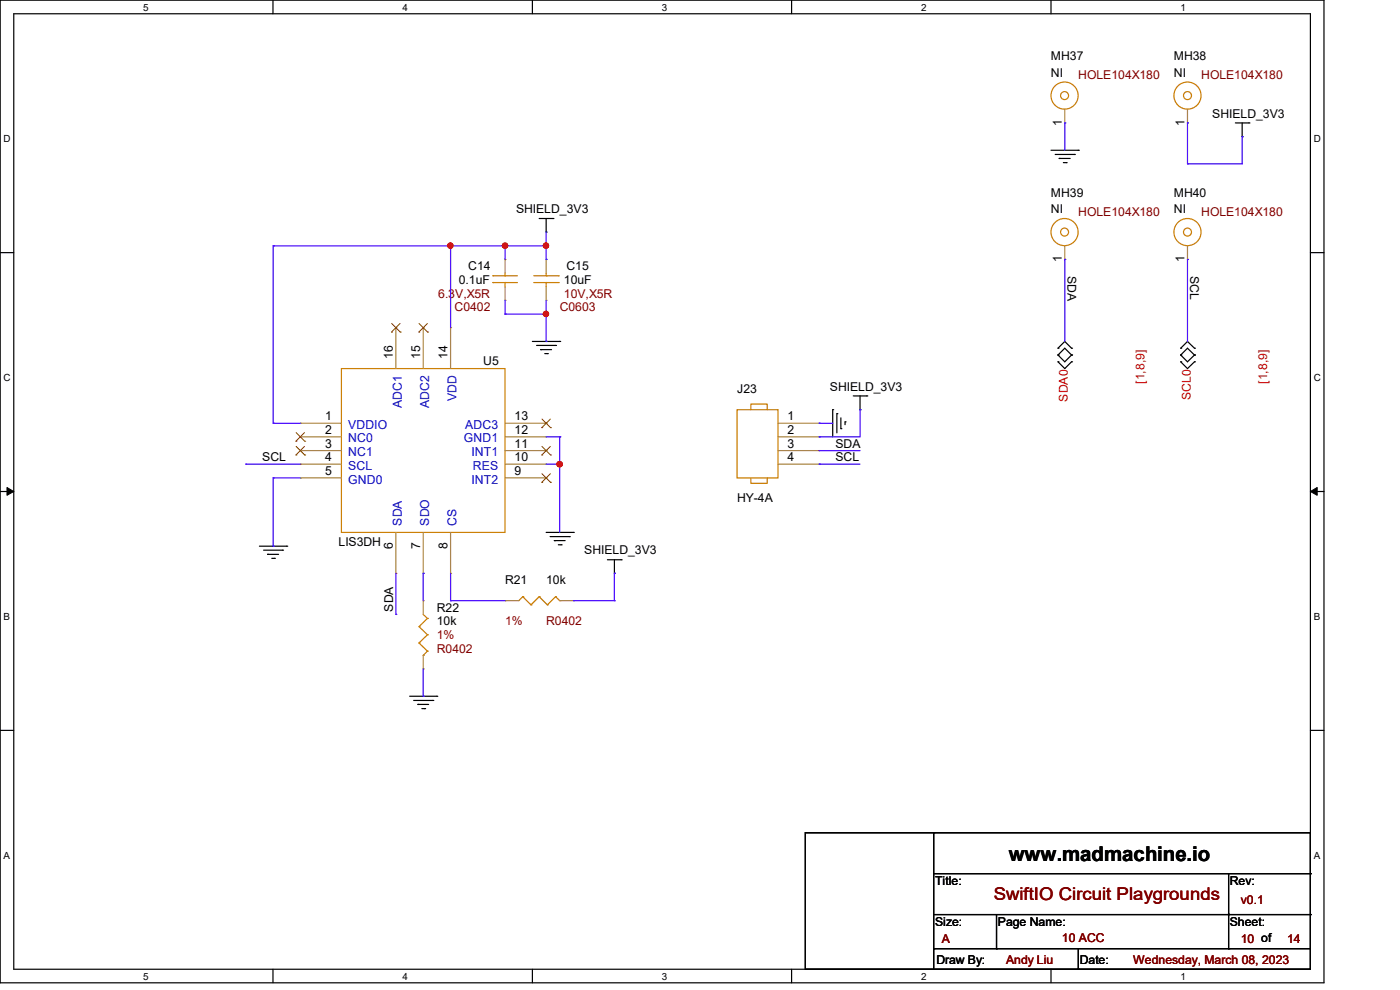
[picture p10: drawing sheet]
<svg xmlns="http://www.w3.org/2000/svg" width="297mm" height="210mm" viewBox="0 0 297 210" stroke-linecap="round" stroke-linejoin="round" font-family="sans-serif">
<path d="M0 0h280.9v208.5h-280.9zM2.9 2.9h275.1v202.7h-275.1z" fill="none" stroke="#000" stroke-width=".25"/>
<g fill="#fff">
<path d="M30.4 .3h1.1v2.4h-1.1z"/>
<path d="M30.4 205.9h1.1v2.3h-1.1z"/>
</g>
<path d="M57.9 0v2.9M57.9 205.6v2.9" fill="none" stroke="#000" stroke-width=".25"/>
<g fill="#fff">
<path d="M85.4 .3h1.1v2.4h-1.1z"/>
<path d="M85.4 205.9h1.1v2.3h-1.1z"/>
</g>
<path d="M112.9 0v2.9M112.9 205.6v2.9" fill="none" stroke="#000" stroke-width=".25"/>
<g fill="#fff">
<path d="M140.4 .3h1.2v2.4h-1.2z"/>
<path d="M140.4 205.9h1.2v2.3h-1.2z"/>
</g>
<path d="M167.9 0v2.9M167.9 205.6v2.9" fill="none" stroke="#000" stroke-width=".25"/>
<g fill="#fff">
<path d="M195.4 .3h1.2v2.4h-1.2z"/>
<path d="M195.4 205.9h1.2v2.3h-1.2z"/>
</g>
<path d="M223 0v2.9M223 205.6v2.9" fill="none" stroke="#000" stroke-width=".25"/>
<g fill="#fff">
<path d="M250.4 .3h1.2v2.4h-1.2z"/>
<path d="M250.4 205.9h1.2v2.3h-1.2z"/>
<path d="M.8 28.2h1.4v2.4h-1.4z"/>
<path d="M278.7 28.2h1.5v2.4h-1.5z"/>
<path d="M.8 78.9h1.4v2.3h-1.4z"/>
<path d="M278.7 78.9h1.5v2.3h-1.5z"/>
</g>
<path d="M0 53.6h2.9M278 53.6h2.9" fill="none" stroke="#000" stroke-width=".25"/>
<g fill="#fff">
<path d="M.8 129.6h1.3v2.3h-1.3z"/>
<path d="M278.7 129.6h1.4v2.3h-1.4z"/>
</g>
<path d="M0 104.3h2.9M278 104.3h2.9" fill="none" stroke="#000" stroke-width=".25"/>
<path d="M1.5 103.4l1.4 .9-1.4 .8zM278 104.3l1.4-.9v1.7z" fill="#000" stroke="#000" stroke-width=".21"/>
<g fill="#fff">
<path d="M.8 180.3h1.3v2.3h-1.3z"/>
<path d="M278.7 180.3h1.4v2.3h-1.4z"/>
</g>
<g fill="none" stroke="#000" stroke-width=".25">
<path d="M223 31.9h5.8M223.9 32.8h4M224.7 33.6h.1M224.7 33.6h2.3M225.6 34.5h.6M226.2 34.5h.1M227.9 32.8h.1M228.8 31.9h.1M262.1 26.1h2.9M263.5 29h.1M263.5 26.1v2.9M265 26.1h.1"/>
<path d="M114.4 46.4h2.9M115.9 49.2h.1M115.9 46.4v2.8M117.3 46.4h.1M112.9 72.4h5.8M113.8 73.3h4.1M114.7 74.2h.1M114.7 74.2h2.3M115.6 75h.5M116.1 75h.1M117.9 73.3h.1M118.7 72.4h.1"/>
<path d="M224.5 73.9h.1M224.5 75.3h.1M224.5 76.8h.1M224.5 73.9l1.4-1.5 1.4 1.5M224.5 75.3l1.4-1.4 1.4 1.4M224.5 76.8l1.4 1.4 1.4-1.4M224.5 75.3l1.4 1.5 1.4-1.5M227.3 73.9h.1M227.3 75.3h.1M227.3 76.8h.1M250.5 73.9h.1M250.5 75.3h.1"/>
<path d="M250.5 76.8h.1M250.5 73.9l1.4-1.5 1.5 1.5M250.5 75.3l1.4-1.4 1.5 1.4M250.5 76.8l1.4 1.4 1.5-1.4M250.5 75.3l1.4 1.5 1.5-1.5M253.4 73.9h.1M253.4 75.3h.1M253.4 76.8h.1M176.7 86.9h.1M176.7 86.9v5.8M177.5 87.8h.1M177.5 87.8v4"/>
<path d="M178.4 90.9h.1M178.4 88.6v2.3M179.3 89.5h.1M179.3 89.5v.6M181 84h2.9M182.5 86.9h.1M182.5 84v2.9M183.9 84h.1M55 115.9h5.8M55.9 116.7h4M56.8 117.6h.1M56.8 117.6h2.3"/>
<path d="M57.7 118.4h.5M58.2 118.4h.1M59.9 116.7h.1M60.8 115.9h.1M115.9 112.9h5.7M116.7 113.8h4.1M117.6 114.7h.1M117.6 114.7h2.3M118.4 115.6h.6M119 115.6h.1M120.8 113.8h.1M121.6 112.9h.1"/>
<path d="M128.9 118.7h2.9M130.3 118.7v2.9M131.8 118.7h.1M130.3 121.6h.1M0 154.9h2.9M86.9 147.7h5.8M87.8 148.6h4M88.6 149.4h.1M88.6 149.4h2.3M89.5 150.3h.6M90.1 150.3h.1M91.8 148.6h.1"/>
<path d="M92.7 147.7h.1M278 154.9h2.9M170.9 176.7h107.1v28.9h-107.1zM198.1 176.7h.1M198.1 176.7v28.9M198.1 194h79.9M198.1 185.3h79.9M211.4 194v7.3M260.6 194h.1M260.6 185.3v16M278 194h.1M278 185.3h.1"/>
<path d="M198.1 201.3h.1M198.1 201.3h79.9M211.4 201.3h.1M228.8 205.6h.1M228.8 201.3v4.3M260.6 201.3h.1"/>
</g>
<g fill="none" stroke="#cc8006" stroke-width=".25">
<path d="M104.6 58.5h.1M104.6 59.9h.1M104.6 58.5h5.2M104.6 59.9h5.2M107.1 59.9h.1M107.1 58.5h.1M107.1 58v.5M107.1 59.9v.9M113.2 58.5h5.2M113.2 59.9h5.2M115.9 59.9h.1M115.9 58.5h.1"/>
<path d="M115.9 58v.5M115.9 59.9v.9M118.4 58.5h.1M118.4 59.9h.1M72.4 78.2h34.7v34.7h-34.7zM156.4 86.9h8.7v14.5h-8.7zM159.3 86.9v-1.2h3.5v1.2M159.3 101.4v1.1h3.5v-1.1M88.9 132.9h.1M88.9 136.4h.1M88.9 132.9l1.8 1.8M88.9 136.4l1.8 1.7"/>
<path d="M89.8 139h.1M89.8 130.3l.9 .9M90.7 131.2h.1M90.7 134.7h.1M90.7 138.1h.1M90.7 131.2l-1.8 1.7M90.7 134.7l-1.8 1.7M90.7 138.1l-.9 .9M110.9 126.6h.1M110.9 126.6l-.8 .8M110.9 126.6l1.7 1.7M112.6 128.3h.1"/>
<path d="M114.4 126.6h.1M114.4 126.6l-1.8 1.7M114.4 126.6l1.7 1.7M116.1 128.3h.1M117.9 126.6h.1M117.9 126.6l-1.8 1.7M117.9 126.6l.8 .8M118.7 127.4h.1"/>
<circle cx="225.8" cy="20.3" r="2.88"/>
<circle cx="225.8" cy="20.3" r=".85"/>
<circle cx="251.9" cy="20.3" r="2.88"/>
<circle cx="251.9" cy="20.3" r=".85"/>
<circle cx="225.8" cy="49.2" r="2.88"/>
<circle cx="225.8" cy="49.2" r=".85"/>
<circle cx="251.9" cy="49.2" r="2.88"/>
<circle cx="251.9" cy="49.2" r=".85"/>
</g>
<g fill="none" stroke="#a84" stroke-width=".25">
<path d="M225.9 26.1h.1M225.9 23.2v2.9M251.9 26.1h.1M251.9 23.2v2.9M107.1 55h.1M107.1 55v3M115.9 55h.1M115.9 55v3M225.9 55h.1M225.9 52.2v2.8M251.9 55h.1M251.9 52.2v2.8"/>
<path d="M84 69.5h.1M84 69.5v8.7M89.8 69.5h.1M89.8 69.5v8.7M95.6 69.5h.1M95.6 69.5v8.7M107.1 63.7h.1M107.1 60.8v2.9M115.9 63.7h.1M115.9 60.8v2.9M63.7 89.8h.1M63.7 92.7h.1"/>
<path d="M63.7 95.6h.1M63.7 98.5h.1M63.7 89.8h8.7M63.7 92.7h8.7M63.7 95.6h8.7M63.7 98.5h8.7M107.1 89.8h8.8M107.1 92.7h8.8M107.1 95.6h8.8M107.1 98.5h8.8M115.9 98.5h.1M115.9 95.6h.1"/>
<path d="M115.9 92.7h.1M115.9 89.8h.1M165.1 89.8h8.7M165.1 92.7h8.7M165.1 95.6h8.7M165.1 98.5h8.7M173.8 89.8h.1M173.8 92.7h.1M173.8 95.6h.1M173.8 98.5h.1M63.7 101.4h.1M63.7 101.4h8.7"/>
<path d="M84 112.9v8.7M89.8 112.9v8.7M95.6 112.9v8.7M107.1 101.4h8.8M115.9 101.4h.1M84 121.6h.1M89.8 127.4h.1M89.8 121.6h.1M89.8 127.4v2.9M89.8 139v2.9M95.6 121.6h.1M107.1 127.4h.1"/>
<path d="M107.1 127.4h3M118.7 127.4h2.9M121.6 127.4h.1M89.8 141.9h.1"/>
</g>
<g fill="none" stroke="#804000" stroke-width=".21">
<path d="M83.1 70.4h.1M83.1 68.6l1.8 1.8M84.9 68.6l-1.8 1.8M84.9 70.4h.1M88.9 70.4h.1M88.9 68.6l1.8 1.8M90.7 68.6l-1.8 1.8M90.7 70.4h.1M62.8 93.6h.1M62.8 96.5h.1M62.8 91.8l1.8 1.8M62.8 94.7l1.8 1.8"/>
<path d="M64.6 91.8l-1.8 1.8M64.6 94.7l-1.8 1.8M64.6 93.6h.1M64.6 96.5h.1M114.9 96.5h.1M114.9 90.7h.1M115 94.7l1.8 1.8M115 88.9l1.8 1.8M116.8 94.7l-1.9 1.8M116.8 88.9l-1.9 1.8M116.8 96.5h.1M116.8 90.7h.1"/>
<path d="M114.9 102.3h.1M115 100.5l1.8 1.8M116.8 100.5l-1.9 1.8M116.8 102.3h.1"/>
</g>
<g fill="none" stroke="#4200ff" stroke-width=".25">
<path d="M225.9 26.1h.1M225.9 26.1v5.8M251.9 26.1h.1M251.9 34.8h.1M251.9 26.1v8.7M263.5 29h.1M263.5 29v5.8h-11.6M58 52.2h.1M58 52.2h57.9M58 52.2v37.6M95.6 52.2h.1M95.6 52.2v17.3"/>
<path d="M107.1 52.2h.1M107.1 52.2v2.8M115.9 52.2h.1M115.9 55h.1M115.9 49.2v5.8M225.9 55h.1M225.9 55v17.4M251.9 55h.1M251.9 55v17.4M107.1 66.6h.1M107.1 63.7v2.9M107.1 66.6h8.8"/>
<path d="M115.9 66.6h.1M115.9 72.4h.1M115.9 63.7v8.7M52.2 98.5h.1M52.2 98.5h11.5M58 89.8h.1M58 89.8h5.7M115.9 92.7h2.8M115.9 98.5h2.8M118.7 92.7h.1M118.7 98.5h.1M118.7 92.7v20.2"/>
<path d="M173.8 89.8h.1M173.8 92.7h.1M173.8 95.6h.1M173.8 98.5h.1M173.8 89.8h2.9M173.8 95.6h8.7M173.8 98.5h8.7M182.5 86.9h.1M182.5 86.9v5.8h-8.7M58 101.4h.1M58 115.9h.1M58 101.4v14.5"/>
<path d="M58 101.4h5.7M84 130.3h.1M84 121.6v8.7M89.8 121.6h.1M89.8 121.6v5.8M95.6 127.4h.1M95.6 121.6v5.8M95.6 127.4h11.5M121.6 127.4h8.7M130.3 127.4h.1M130.3 121.6h.1M130.3 121.6v5.8"/>
<path d="M89.8 147.7h.1M89.8 141.9v5.8"/>
</g>
<g fill="#f00" stroke="#f00" stroke-width=".25">
<circle cx="118.7" cy="98.5" r=".56"/>
<circle cx="115.8" cy="66.6" r=".55"/>
<circle cx="95.5" cy="52.1" r=".55"/>
<circle cx="115.8" cy="52.1" r=".55"/>
<circle cx="107.1" cy="52.1" r=".55"/>
</g>
<text font-size="4.3" x="214" y="182.7">www.madmachine.io</text>
<text font-size="3.7" fill="#800000" x="210.8" y="191">SwiftIO Circuit Playgrounds</text>
<g font-size="2.6">
<text x="223" y="12.8">MH37</text>
<text x="223" y="16.3">NI</text>
<text x="249" y="12.8">MH38</text>
<text x="249" y="16.3">NI</text>
<text x="225.3" y="26.7" transform="rotate(-90 225.3 26.7)">1</text>
<text x="251.3" y="26.7" transform="rotate(-90 251.3 26.7)">1</text>
<text x="257.2" y="24.9">SHIELD_3V3</text>
<text x="223" y="41.7">MH39</text>
<text x="249" y="41.7">MH40</text>
<text x="109.5" y="45.2">SHIELD_3V3</text>
<text x="223" y="45.2">NI</text>
<text x="249" y="45.2">NI</text>
<text x="99.4" y="57.4">C14</text>
<text x="120.2" y="57.4">C15</text>
<text x="225.3" y="55.6" transform="rotate(-90 225.3 55.6)">1</text>
<text x="226.5" y="58.5" transform="rotate(90 226.5 58.5)">SDA</text>
<text x="251.3" y="55.6" transform="rotate(-90 251.3 55.6)">1</text>
<text x="252.5" y="58.5" transform="rotate(90 252.5 58.5)">SCL</text>
<text x="97.3" y="60.3">0.1uF</text>
<text x="119.6" y="60.3">10uF</text>
<text x="83.4" y="76.2" transform="rotate(-90 83.4 76.2)">16</text>
<text x="89.2" y="76.2" transform="rotate(-90 89.2 76.2)">15</text>
<text x="95" y="76.2" transform="rotate(-90 95 76.2)">14</text>
<text x="102.5" y="77.3">U5</text>
<text x="156.4" y="83.4">J23</text>
<text x="176.1" y="82.8">SHIELD_3V3</text>
<text x="69" y="89.2">1</text>
<text x="109.2" y="89.2">13</text>
<text x="167.1" y="89.2">1</text>
<text x="69" y="92">2</text>
<text x="69" y="95">3</text>
<text x="109.2" y="95">11</text>
<text x="109.2" y="92">12</text>
<text x="167.1" y="92">2</text>
<text x="167.1" y="95">3</text>
<text x="177.2" y="95">SDA</text>
<text x="55.6" y="97.9">SCL</text>
<text x="69" y="97.8">4</text>
<text x="69" y="100.8">5</text>
<text x="109.2" y="100.8">9</text>
<text x="109.2" y="97.8">10</text>
<text x="167.1" y="97.8">4</text>
<text x="177.2" y="97.9">SCL</text>
<text x="156.4" y="106.6">HY-4A</text>
<text x="71.8" y="115.9">LIS3DH</text>
<text x="83.4" y="116.4" transform="rotate(-90 83.4 116.4)">6</text>
<text x="89.2" y="116.4" transform="rotate(-90 89.2 116.4)">7</text>
<text x="95" y="116.4" transform="rotate(-90 95 116.4)">8</text>
<text x="124" y="117.6">SHIELD_3V3</text>
<text x="107.1" y="124">R21</text>
<text x="115.9" y="124">10k</text>
<text x="83.4" y="129.8" transform="rotate(-90 83.4 129.8)">SDA</text>
<text x="92.7" y="129.8">R22</text>
<text x="92.7" y="132.7">10k</text>
<text x="198.4" y="187.7">Title:</text>
<text x="260.9" y="187.7">Rev:</text>
<text x="198.4" y="196.3">Size:</text>
<text x="211.7" y="196.3">Page Name:</text>
<text x="260.9" y="196.3">Sheet:</text>
<text x="198.7" y="204.5">Draw By:</text>
<text x="229.1" y="204.5">Date:</text>
</g>
<g font-size="2.6" fill="#800000">
<text x="228.8" y="16.8">HOLE104X180</text>
<text x="254.8" y="16.8">HOLE104X180</text>
<text x="228.8" y="45.8">HOLE104X180</text>
<text x="254.8" y="45.8">HOLE104X180</text>
<text x="93" y="63.2">6.3V,X5R</text>
<text x="119.6" y="63.2">10V,X5R</text>
<text x="96.4" y="66">C0402</text>
<text x="118.7" y="66">C0603</text>
<text x="92.7" y="135.6">1%</text>
<text x="107.1" y="132.7">1%</text>
<text x="115.9" y="132.7">R0402</text>
<text x="92.7" y="138.4">R0402</text>
<text x="263.2" y="191.7">v0.1</text>
<text x="199.8" y="200.1">A</text>
<text x="225.3" y="199.8">10 ACC</text>
<text x="263.2" y="200.1">10 of</text>
<text x="273.1" y="200.1">14</text>
<text x="213.4" y="204.5">Andy Liu</text>
<text x="240.4" y="204.5">Wednesday, March 08, 2023</text>
</g>
<g font-size="2.6" fill="#f00">
<text x="242.8" y="81.4" transform="rotate(-90 242.8 81.4)">[1,8,9]</text>
<text x="268.8" y="81.4" transform="rotate(-90 268.8 81.4)">[1,8,9]</text>
<text x="226.6" y="85.2" transform="rotate(-90 226.6 85.2)">SDA0</text>
<text x="252.6" y="84.9" transform="rotate(-90 252.6 84.9)">SCL0</text>
</g>
<g font-size="2.6" fill="#00c">
<text x="85.2" y="86.5" transform="rotate(-90 85.2 86.5)">ADC1</text>
<text x="91" y="86.5" transform="rotate(-90 91 86.5)">ADC2</text>
<text x="96.8" y="85.1" transform="rotate(-90 96.8 85.1)">VDD</text>
<text x="73.9" y="91">VDDIO</text>
<text x="73.9" y="93.9">NC0</text>
<text x="98.4" y="93.9">GND1</text>
<text x="98.7" y="91">ADC3</text>
<text x="73.9" y="96.8">NC1</text>
<text x="73.9" y="99.7">SCL</text>
<text x="100" y="96.8">INT1</text>
<text x="100.3" y="99.7">RES</text>
<text x="73.9" y="102.6">GND0</text>
<text x="100" y="102.6">INT2</text>
<text x="85.2" y="111.5" transform="rotate(-90 85.2 111.5)">SDA</text>
<text x="91" y="111.5" transform="rotate(-90 91 111.5)">SDO</text>
<text x="96.8" y="111.5" transform="rotate(-90 96.8 111.5)">CS</text>
</g>
<g font-size="2.1">
<text x="30.4" y="2.2">5</text>
<text x="85.4" y="2.2">4</text>
<text x="140.4" y="2.2">3</text>
<text x="195.4" y="2.2">2</text>
<text x="250.4" y="2.2">1</text>
<text x=".8" y="30.1">D</text>
<text x="278.7" y="30.1">D</text>
<text x=".8" y="80.8">C</text>
<text x="278.7" y="80.8">C</text>
<text x=".8" y="131.5">B</text>
<text x="278.7" y="131.5">B</text>
<text x=".8" y="182.2">A</text>
<text x="278.7" y="182.2">A</text>
<text x="30.4" y="207.8">5</text>
<text x="85.4" y="207.8">4</text>
<text x="140.4" y="207.8">3</text>
<text x="195.4" y="207.8">2</text>
<text x="250.4" y="207.8">1</text>
</g>
</svg>
